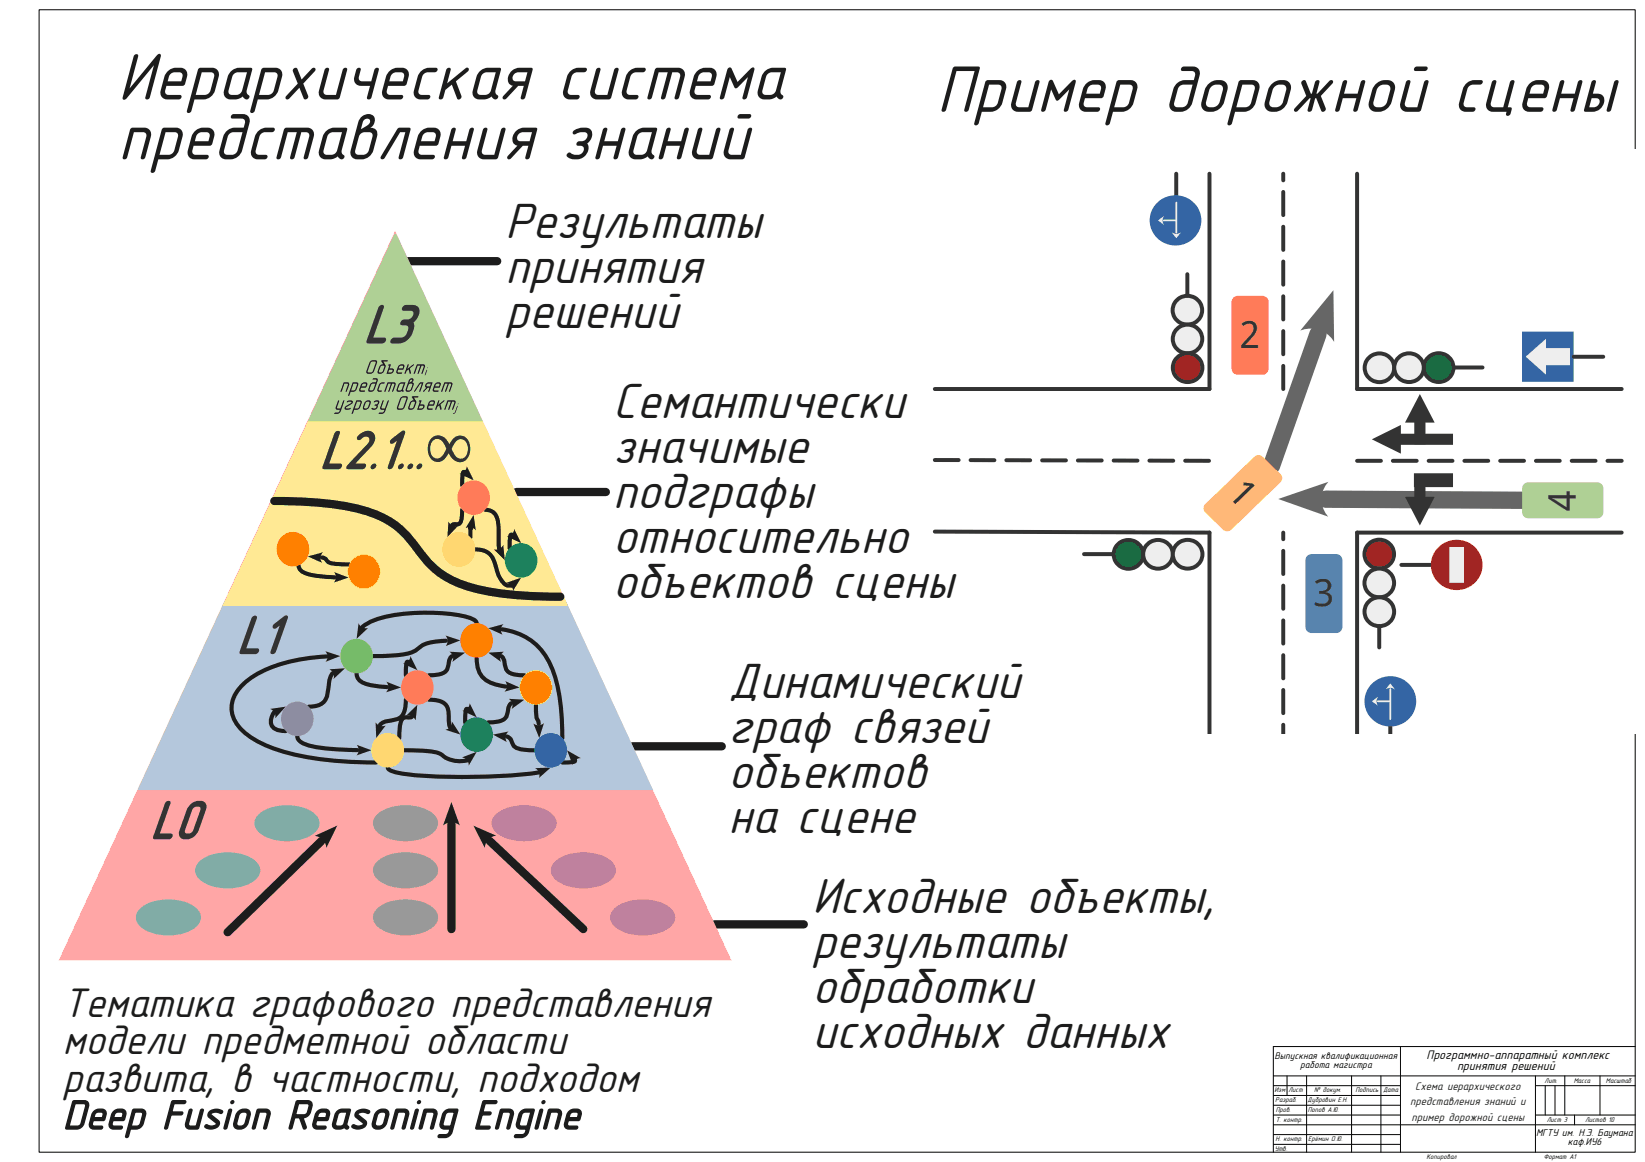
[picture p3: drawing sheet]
<svg xmlns="http://www.w3.org/2000/svg" width="841mm" height="594mm" viewBox="0 0 841 594" stroke-linecap="round" stroke-linejoin="round" font-family="sans-serif">
<g fill="none" stroke="#000" stroke-width=".51">
<path d="M20 5h816v584h-816zM716 535v54M836 535h-185v54M651 550h185M651 555h65M651 560h65M658 550v10M668 550v39M691 550v39M706 550v39M785 550v39M785 555h51"/>
<path d="M790 555v15M795 555v15M800 550v20M818 550v20M651 575h185M651 570h65M651 565h65M651 580h65M785 570h51M805 570v5M651 585h65"/>
</g>
<path d="M473 76h363v299h-363z" fill-rule="evenodd" fill="#fff"/>
<path d="M674 171l-24 67" fill="none" stroke="#666" stroke-width="8.9"/>
<path d="M682 148v27a14 14 0 0 0-17-6z" fill-rule="evenodd" fill="#666"/>
<path d="M678 255l100 1" fill="none" stroke="#666" stroke-width="8.9"/>
<path d="M654 255l25-9a13 13 0 0 0 0 18z" fill-rule="evenodd" fill="#666"/>
<g fill="none" stroke="#333" stroke-width="2">
<path d="M618 89v110h-140M656 89v3M656 98v12M694 89v110h135M656 116v12M656 134v12M656 151v12M656 169v12M656 187v12M478 235h12M496 235h12M514 235h13"/>
<path d="M533 235h12M551 235h12M569 235h13M588 235l12 1M606 236h12M694 236h12M712 236h12M730 236h13M749 236h12M767 236h12M785 236h12M804 236h12"/>
<path d="M822 236h7M478 272h140v103M656 272v4M829 272h-135v103M656 282v11M656 299v12M716 289h16M656 317v12M656 335v12M656 353v12M656 370v5"/>
</g>
<circle cx="705" cy="283" r="7" fill="#c9211e"/>
<circle cx="705" cy="283" r="7" fill="none" stroke="#333" stroke-width="2"/>
<circle cx="705" cy="298" r="7" fill="#eee"/>
<circle cx="705" cy="298" r="7" fill="none" stroke="#333" stroke-width="2"/>
<circle cx="705" cy="313" r="7" fill="#eee"/>
<circle cx="705" cy="313" r="7" fill="none" stroke="#333" stroke-width="2"/>
<circle cx="607" cy="159" r="7" fill="#eee"/>
<circle cx="607" cy="159" r="7" fill="none" stroke="#333" stroke-width="2"/>
<circle cx="607" cy="173" r="7" fill="#eee"/>
<circle cx="607" cy="173" r="7" fill="none" stroke="#333" stroke-width="2"/>
<circle cx="607" cy="188" r="7" fill="#c9211e"/>
<g fill="none" stroke="#333" stroke-width="2">
<path d="M554 283h15"/>
<circle cx="607" cy="188" r="7"/>
</g>
<circle cx="577" cy="284" r="7" fill="#069a2e"/>
<circle cx="577" cy="283" r="7" fill="none" stroke="#333" stroke-width="2"/>
<circle cx="592" cy="283" r="7" fill="#eee"/>
<circle cx="592" cy="283" r="7" fill="none" stroke="#333" stroke-width="2"/>
<circle cx="607" cy="283" r="7" fill="#eee"/>
<circle cx="607" cy="283" r="7" fill="none" stroke="#333" stroke-width="2"/>
<circle cx="705" cy="188" r="7" fill="#eee"/>
<circle cx="705" cy="188" r="7" fill="none" stroke="#333" stroke-width="2"/>
<circle cx="720" cy="188" r="7" fill="#eee"/>
<g fill="none" stroke="#333" stroke-width="2">
<path d="M607 140v11M743 188h15M705 320v11"/>
<circle cx="720" cy="188" r="7"/>
</g>
<circle cx="736" cy="188" r="7" fill="#069a2e"/>
<circle cx="736" cy="188" r="7" fill="none" stroke="#333" stroke-width="2"/>
<circle cx="745" cy="289" r="13" fill="#c9211e"/>
<path d="M741 280h8v18h-8z" fill-rule="evenodd" fill="#eee"/>
<path d="M778 169h27v26h-27z" fill-rule="evenodd" fill="#3465a4"/>
<path d="M780 182l10-9v5h13v9h-13v5z" fill-rule="evenodd" fill="#eee"/>
<path d="M805 182h15M711 371v4" fill="none" stroke="#333" stroke-width="2"/>
<circle cx="711" cy="359" r="13" fill="#3465a4"/>
<path d="M711 352v16" fill="none" stroke="#eee" stroke-width=".88"/>
<path d="M711 349l2 4a4 4 0 0 0-5 0z" fill-rule="evenodd" fill="#eee"/>
<path d="M704 358h7" fill="none" stroke="#eee" stroke-width=".88"/>
<path d="M701 358l4-2a4 4 0 0 0 0 5z" fill-rule="evenodd" fill="#eee"/>
<path d="M601 89v11" fill="none" stroke="#333" stroke-width="2"/>
<circle cx="601" cy="113" r="13" fill="#3465a4"/>
<path d="M601 104v15" fill="none" stroke="#eee" stroke-width=".88"/>
<path d="M599 119a4 4 0 0 0 5 0l-3 3z" fill-rule="evenodd" fill="#eee"/>
<path d="M595 113h6" fill="none" stroke="#eee" stroke-width=".88"/>
<path d="M592 113l3-3a4 4 0 0 0 0 5z" fill-rule="evenodd" fill="#eee"/>
<g fill="#333">
<path d="M701 225l15-8v5h27v5h-27v5z" fill-rule="evenodd"/>
<path d="M726 201l7 15h-4v11h-6v-11h-5z" fill-rule="evenodd"/>
<path d="M723 243h6v11h4l-7 15-8-15h5z" fill-rule="evenodd"/>
</g>
<path d="M723 245h20" fill="none" stroke="#333" stroke-width="7.1" stroke-linecap="butt"/>
<path d="M668 284l3-1h12l2 1 1 1v36v1l-2 1-14 1-1-1-1-1-1-36z" fill-rule="evenodd" fill="#5983b0"/>
<path d="M631 152l2-1h12l2 1 1 1 1 36-1 1-1 1-15 1-1-1-1-1v-36z" fill-rule="evenodd" fill="#ff7b59"/>
<path d="M616 258l26-25h2h1l10 10v2v1l-26 25-2 1-2-1-9-9-1-2z" fill-rule="evenodd" fill="#ffb66c"/>
<path d="M636 247h4l1 1-9 10-2-1 9-9h-3z" fill-rule="evenodd" fill="#333"/>
<path d="M779 247h2h37l1 1 1 1-1 14-1 2h-1h-37l-1-2-1-1v-12z" fill-rule="evenodd" fill="#afd095"/>
<path d="M209 134h45M264 252h46M323 382h46M365 473h46" fill="none" stroke="#1c1c1c" stroke-width="4.2"/>
<path d="M202 118l172 373h-344z" fill-rule="evenodd" fill="#ffa6a6"/>
<path d="M115 307h174l45 97h-264z" fill-rule="evenodd" fill="#b4c7dc"/>
<path d="M159 213h87l44 97h-176z" fill-rule="evenodd" fill="#ffe994"/>
<path d="M202 120h1l44 95h-90z" fill-rule="evenodd" fill="#afd095"/>
<g fill="#333">
<path d="M194 157l1-1a1 1 0 0 1 1 0 1 1 0 0 1 0 1l-5 16h5a1.6 1.6 0 0 1 1 2 1.6 1.6 0 0 1-2 1h-7l-1-1z" fill-rule="evenodd"/>
<path d="M206 157l1-1h4a4 4 0 0 1 3 3 4 4 0 0 1-1 4l-1 1a2.3 2.3 0 0 0 0 3l-2 5-2 2-3 1-4 1a1.6 1.6 0 0 1-1-2 1.6 1.6 0 0 1 2-1l4-1 2-1 1-2a1.8 1.8 0 0 0-2-3h-1a1.6 1.6 0 0 1-1-2 1.6 1.6 0 0 1 2-1h1a2.6 2.6 0 0 0 3-1 2.6 2.6 0 0 0-1-3h-4l-1-1z" fill-rule="evenodd"/>
<path d="M171 221l1-1a1 1 0 0 1 2 0 1 1 0 0 1 0 2l-6 15h6a1.6 1.6 0 0 1 1 2 1.6 1.6 0 0 1-2 1h-7l-1-1z" fill-rule="evenodd"/>
<path d="M183 223a5 5 0 0 1 9 0v2l-1 2-9 10h4a1.6 1.6 0 0 1 1 2 1.6 1.6 0 0 1-2 1h-7a1.2 1.2 0 0 1-1-1 1.2 1.2 0 0 1 1-1l10-11a2.1 2.1 0 0 0 0-4 2.1 2.1 0 0 0-3 2 1.2 1.2 0 0 1-2 0 1.2 1.2 0 0 1 0-2z" fill-rule="evenodd"/>
<path d="M190 238a1.4 1.4 0 0 1 2 0 1.4 1.4 0 0 1-1 2l-1-1z" fill-rule="evenodd"/>
<path d="M200 225l6-5a1 1 0 0 1 1 0 1 1 0 0 1 0 2l-6 16-1 2a1 1 0 0 1-2 0 1 1 0 0 1 0-2l5-13-3 2-1-1z" fill-rule="evenodd"/>
<path d="M204 238a1.4 1.4 0 0 1 2 0 1.4 1.4 0 0 1-1 2l-1-1zM209 238a1.4 1.4 0 0 1 2 0 1.4 1.4 0 0 1-1 2l-2-1zM214 238a1.4 1.4 0 0 1 2 0 1.4 1.4 0 0 1-1 2l-2-1z" fill-rule="evenodd"/>
<path d="M221 224a6 6 0 0 1 9 3 5 5 0 0 1 6-4 5 5 0 0 1 4 6 6 6 0 0 1-4 7 6 6 0 0 1-7-4 5 5 0 0 1-6 4 5 5 0 0 1-4-7v-3zM233 225v1a5 5 0 0 0 1 8 4 4 0 0 0 4-1 4 4 0 0 0 1-4 4 4 0 0 0-2-4 4 4 0 0 0-4 0zM221 225a6 6 0 0 0 3 9h1a5 5 0 0 0 2-6 5 5 0 0 0-5-3z" fill-rule="evenodd"/>
<path d="M129 315h1a1 1 0 0 1 1 0 1 1 0 0 1 0 1l-5 15h6a1.6 1.6 0 0 1 0 2 1.6 1.6 0 0 1-2 1h-7h-1z" fill-rule="evenodd"/>
<path d="M140 319l6-4a1 1 0 0 1 1 0 1 1 0 0 1 0 1l-6 17-1 1a1 1 0 0 1-1 0 1 1 0 0 1-1-1l5-13-3 1-1-1z" fill-rule="evenodd"/>
<path d="M85 410l1-1a1 1 0 0 1 1 1 1 1 0 0 1 0 1l-5 15h5a1.6 1.6 0 0 1 1 2 1.6 1.6 0 0 1-2 1h-7h-1z" fill-rule="evenodd"/>
<path d="M97 412a5 5 0 0 1 8-1v2l-3 11a6 6 0 0 1-10 4v-4l3-10zM99 413l-4 11v1v1h2l2-1 4-11-1-2z" fill-rule="evenodd"/>
</g>
<g fill="#999">
<path d="M193 416a25 25 0 0 1 29 1 7 7 0 0 1-4 11 25 25 0 0 1-26-3 6 6 0 0 1 1-9z" fill-rule="evenodd"/>
<path d="M193 440a25 25 0 0 1 29 1 7 7 0 0 1-4 11 25 25 0 0 1-26-3 6 6 0 0 1 1-9z" fill-rule="evenodd"/>
<path d="M193 464a25 25 0 0 1 29 1 7 7 0 0 1-4 11 25 25 0 0 1-26-3 6 6 0 0 1 1-9z" fill-rule="evenodd"/>
</g>
<g fill="#bf819e">
<path d="M253 416a25 25 0 0 1 30 1 7 7 0 0 1-4 11 25 25 0 0 1-26-3 6 6 0 0 1 0-9z" fill-rule="evenodd"/>
<path d="M284 440a25 25 0 0 1 29 1 7 7 0 0 1-4 11 25 25 0 0 1-26-3 6 6 0 0 1 1-9z" fill-rule="evenodd"/>
<path d="M314 464a25 25 0 0 1 30 1 7 7 0 0 1-4 11 25 25 0 0 1-26-3 6 6 0 0 1 0-9z" fill-rule="evenodd"/>
</g>
<g fill="#81aca6">
<path d="M132 416a25 25 0 0 1 30 1 7 7 0 0 1-4 11 25 25 0 0 1-26-3 6 6 0 0 1 0-9z" fill-rule="evenodd"/>
<path d="M102 440a25 25 0 0 1 29 1 7 7 0 0 1-4 11 25 25 0 0 1-26-3 6 6 0 0 1 1-9z" fill-rule="evenodd"/>
<path d="M72 464a25 25 0 0 1 29 1 7 7 0 0 1-4 11 25 25 0 0 1-26-3 6 6 0 0 1 1-9z" fill-rule="evenodd"/>
</g>
<path d="M170 344a21 21 0 0 0-3 11 8 8 0 0 1-9 6" fill="none" stroke="#1c1c1c" stroke-width="2.1"/>
<path d="M168 342h8l-5 5a4 4 0 0 0-3-5z" fill-rule="evenodd" fill="#1c1c1c"/>
<path d="M207 358a9 9 0 0 1-5 10h-1a11 11 0 0 0-7 3" fill="none" stroke="#1c1c1c" stroke-width="2.1"/>
<path d="M192 369a4 4 0 0 0 5 2l-5 6z" fill-rule="evenodd" fill="#1c1c1c"/>
<path d="M211 366l-2 1a4 4 0 0 0-4 4l-1 6" fill="none" stroke="#1c1c1c" stroke-width="2.1"/>
<path d="M208 366l5-6-1 8a4 4 0 0 0-4-2z" fill-rule="evenodd" fill="#1c1c1c"/>
<path d="M219 358a8 8 0 0 1 10 5l1 9" fill="none" stroke="#1c1c1c" stroke-width="2.1"/>
<path d="M231 369l4 7-7-3a4 4 0 0 0 3-4z" fill-rule="evenodd" fill="#1c1c1c"/>
<path d="M228 328a22 22 0 0 0-17 5 52 52 0 0 1-20 2" fill="none" stroke="#1c1c1c" stroke-width="2.1"/>
<path d="M228 325l7 2-7 3a4 4 0 0 0 0-5z" fill-rule="evenodd" fill="#1c1c1c"/>
<path d="M244 319a9 9 0 0 0-8-4 98 98 0 0 0-45 2l-6 4" fill="none" stroke="#1c1c1c" stroke-width="2.1"/>
<path d="M183 319a4 4 0 0 0 5 2l-6 6z" fill-rule="evenodd" fill="#1c1c1c"/>
<path d="M244 336a13 13 0 0 0 13 15h1" fill="none" stroke="#1c1c1c" stroke-width="2.1"/>
<path d="M258 348l8 3-8 3a4 4 0 0 0 0-6z" fill-rule="evenodd" fill="#1c1c1c"/>
<path d="M261 360l-1 2a7 7 0 0 1-8 7h-2" fill="none" stroke="#1c1c1c" stroke-width="2.1"/>
<path d="M260 357l8 1-6 4a4 4 0 0 0-2-5z" fill-rule="evenodd" fill="#1c1c1c"/>
<path d="M231 335l-1 3a7 7 0 0 1-8 7h-3" fill="none" stroke="#1c1c1c" stroke-width="2.1"/>
<path d="M230 333l8 1-7 4a4 4 0 0 0-1-5z" fill-rule="evenodd" fill="#1c1c1c"/>
<path d="M152 376a6 6 0 0 0 6 5l10 2h15" fill="none" stroke="#1c1c1c" stroke-width="2.1"/>
<path d="M182 381l8 3-8 2a4 4 0 0 0 0-5z" fill-rule="evenodd" fill="#1c1c1c"/>
<path d="M198 392a11 11 0 0 0 10 4 313 313 0 0 0 68-1" fill="none" stroke="#1c1c1c" stroke-width="2.1"/>
<path d="M274 393l8-1-6 6a4 4 0 0 0-2-5z" fill-rule="evenodd" fill="#1c1c1c"/>
<path d="M259 376a6 6 0 0 1 3 5 13 13 0 0 0 11 3" fill="none" stroke="#1c1c1c" stroke-width="2.1"/>
<path d="M252 376l8-2a4 4 0 0 0-1 5z" fill-rule="evenodd" fill="#1c1c1c"/>
<path d="M207 384h6a20 20 0 0 1 14 2l5 3h7" fill="none" stroke="#1c1c1c" stroke-width="2.1"/>
<path d="M236 387l8-3-4 7a4 4 0 0 0-4-4z" fill-rule="evenodd" fill="#1c1c1c"/>
<path d="M182 344a7 7 0 0 0 8 6l8 1" fill="none" stroke="#1c1c1c" stroke-width="2.1"/>
<path d="M198 348l7 3-8 3a4 4 0 0 0 1-6z" fill-rule="evenodd" fill="#1c1c1c"/>
<path d="M257 322a32 32 0 0 1 27 25 111 111 0 0 1 3 30" fill="none" stroke="#1c1c1c" stroke-width="2.1"/>
<path d="M250 321l7-2a4 4 0 0 0 0 5z" fill-rule="evenodd" fill="#1c1c1c"/>
<path d="M167 336a74 74 0 0 0-41 12 15 15 0 0 0-2 26 68 68 0 0 0 36 14l21 2h11" fill="none" stroke="#1c1c1c" stroke-width="2.1"/>
<path d="M166 333l8 2-8 3a4 4 0 0 0 0-5z" fill-rule="evenodd" fill="#1c1c1c"/>
<path d="M256 335l2 3a7 7 0 0 0 8 7h2" fill="none" stroke="#1c1c1c" stroke-width="2.1"/>
<path d="M250 334l8-1a4 4 0 0 0-2 5z" fill-rule="evenodd" fill="#1c1c1c"/>
<path d="M274 360v6l1 4" fill="none" stroke="#1c1c1c" stroke-width="2.1"/>
<path d="M273 370a4 4 0 0 0 5 0l-2 7z" fill-rule="evenodd" fill="#1c1c1c"/>
<path d="M140 364a5 5 0 0 0-1 6 5 5 0 0 0 5 4h2" fill="none" stroke="#1c1c1c" stroke-width="2.1"/>
<path d="M138 362l8-1-5 6a4 4 0 0 0-3-5z" fill-rule="evenodd" fill="#1c1c1c"/>
<path d="M294 388v1l-7 1" fill="none" stroke="#1c1c1c" stroke-width="2.1"/>
<path d="M290 384l7 4a4 4 0 0 0-4 3z" fill-rule="evenodd" fill="#1c1c1c"/>
<path d="M209 338l-1 1-1 6" fill="none" stroke="#1c1c1c" stroke-width="2.1"/>
<path d="M210 335l3 8-7-4a4 4 0 0 0 4-4z" fill-rule="evenodd" fill="#1c1c1c"/>
<path d="M240 362l-2 1v6" fill="none" stroke="#1c1c1c" stroke-width="2.1"/>
<path d="M240 359l4 8-8-4a4 4 0 0 0 4-4z" fill-rule="evenodd" fill="#1c1c1c"/>
<path d="M146 361a9 9 0 0 1 14 4 9 9 0 0 1-9 11 9 9 0 0 1-7-6 9 9 0 0 1 2-9z" fill-rule="evenodd" fill="#8e86ae"/>
<path d="M177 329a9 9 0 0 1 13 4 9 9 0 0 1-8 11 9 9 0 0 1-8-6 9 9 0 0 1 3-9z" fill-rule="evenodd" fill="#77bc65"/>
<path d="M208 345a9 9 0 0 1 13 4 9 9 0 0 1-8 11 9 9 0 0 1-8-6 9 9 0 0 1 3-9z" fill-rule="evenodd" fill="#ff7b59"/>
<path d="M193 377a9 9 0 0 1 13 4 9 9 0 0 1-8 11 9 9 0 0 1-8-6 9 9 0 0 1 3-9z" fill-rule="evenodd" fill="#ffd428"/>
<path d="M238 369a9 9 0 0 1 14 4 9 9 0 0 1-9 11 9 9 0 0 1-7-6 9 9 0 0 1 2-9z" fill-rule="evenodd" fill="#168253"/>
<path d="M238 321a9 9 0 0 1 14 4 9 9 0 0 1-9 11 9 9 0 0 1-7-6 9 9 0 0 1 2-9z" fill-rule="evenodd" fill="#ff8000"/>
<path d="M268 345a9 9 0 0 1 14 4 9 9 0 0 1-9 11 9 9 0 0 1-7-6 9 9 0 0 1 2-9z" fill-rule="evenodd" fill="#e6e905"/>
<path d="M276 377a9 9 0 0 1 14 4 9 9 0 0 1-9 11 9 9 0 0 1-7-6 9 9 0 0 1 2-9z" fill-rule="evenodd" fill="#0093d9"/>
<path d="M164 430l-48 47" fill="none" stroke="#1c1c1c" stroke-width="4.2"/>
<path d="M161 427l11-5-5 11a6 6 0 0 0-6-6z" fill-rule="evenodd" fill="#1c1c1c"/>
<path d="M250 430l48 45" fill="none" stroke="#1c1c1c" stroke-width="4.2"/>
<path d="M242 422l12 5a6 6 0 0 0-6 6z" fill-rule="evenodd" fill="#1c1c1c"/>
<path d="M231 421v54" fill="none" stroke="#1c1c1c" stroke-width="4.2"/>
<path d="M231 410l4 12a6 6 0 0 0-9 0z" fill-rule="evenodd" fill="#1c1c1c"/>
<path d="M140 256a168 168 0 0 1 48 6 49 49 0 0 1 28 22 45 45 0 0 0 29 17 188 188 0 0 0 41 4" fill="none" stroke="#1c1c1c" stroke-width="4.2"/>
<path d="M153 289a6 6 0 0 0 6 5l12 1" fill="none" stroke="#1c1c1c" stroke-width="2.1"/>
<path d="M171 292l7 3-7 3a4 4 0 0 0 0-6z" fill-rule="evenodd" fill="#1c1c1c"/>
<path d="M165 285l2 1a4 4 0 0 0 5 2l6 1" fill="none" stroke="#1c1c1c" stroke-width="2.1"/>
<path d="M157 284l8-2a4 4 0 0 0 0 6z" fill-rule="evenodd" fill="#1c1c1c"/>
<path d="M144 274a8 8 0 0 1 12 1 8 8 0 0 1 0 12 8 8 0 0 1-12 0 9 9 0 0 1 0-13z" fill-rule="evenodd" fill="#ff8000"/>
<path d="M181 286a8 8 0 0 1 11 0 8 8 0 0 1 0 12 8 8 0 0 1-12 1 9 9 0 0 1 1-13z" fill-rule="evenodd" fill="#e6e905"/>
<path d="M236 261v3a3 3 0 0 1-4 4h-1" fill="none" stroke="#1c1c1c" stroke-width="2.1"/>
<path d="M229 267a4 4 0 0 0 5 2l-5 6z" fill-rule="evenodd" fill="#1c1c1c"/>
<path d="M241 270v-1l-1 6" fill="none" stroke="#1c1c1c" stroke-width="2.1"/>
<path d="M242 263l1 8a4 4 0 0 0-5-1z" fill-rule="evenodd" fill="#1c1c1c"/>
<path d="M248 261a7 7 0 0 1 7 7v13" fill="none" stroke="#1c1c1c" stroke-width="2.1"/>
<path d="M252 281a4 4 0 0 0 5-3l1 8z" fill-rule="evenodd" fill="#1c1c1c"/>
<path d="M243 281a10 10 0 0 1 11 10 9 9 0 0 0 7 8h1" fill="none" stroke="#1c1c1c" stroke-width="2.1"/>
<path d="M259 298l7-3-4 7a4 4 0 0 0-3-4z" fill-rule="evenodd" fill="#1c1c1c"/>
<path d="M238 241l-1 1-1 6" fill="none" stroke="#1c1c1c" stroke-width="2.1"/>
<path d="M239 238l3 8-7-4a4 4 0 0 0 4-4z" fill-rule="evenodd" fill="#1c1c1c"/>
<path d="M263 273l-2 1v6" fill="none" stroke="#1c1c1c" stroke-width="2.1"/>
<path d="M263 270l3 8-7-4a4 4 0 0 0 4-4z" fill-rule="evenodd" fill="#1c1c1c"/>
<path d="M237 248a9 9 0 0 1 13 4 9 9 0 0 1-8 11 9 9 0 0 1-8-6 9 9 0 0 1 3-9z" fill-rule="evenodd" fill="#ff7b59"/>
<path d="M229 274a9 9 0 0 1 14 4 9 9 0 0 1-9 12 9 9 0 0 1-7-6 9 9 0 0 1 2-10z" fill-rule="evenodd" fill="#ffd428"/>
<path d="M261 280a9 9 0 0 1 13 4 9 9 0 0 1-8 11 9 9 0 0 1-7-6 9 9 0 0 1 2-9z" fill-rule="evenodd" fill="#168253"/>
<g fill="#1c1c1c">
<path d="M189 185l3-1 1 1-2 5-1 1h-2l-1-1zM190 185l-2 5h2l2-5z" fill-rule="evenodd"/>
<path d="M195 187l-1 3h2l1-3h-1zM195 184h3l-2 1 1 2-1 3a1.7 1.7 0 0 1-1 1 1.7 1.7 0 0 1-2-1l1-3 2-1z" fill-rule="evenodd"/>
<path d="M199 189l-1 1h3v-1zM199 186h1l-1 2h2a1.5 1.5 0 0 1 0 2 1.5 1.5 0 0 1-1 1h-2l1-4h-1z" fill-rule="evenodd"/>
<path d="M204 187v1h2v-1zM204 187l1-1a1.3 1.3 0 0 1 1 0 1.3 1.3 0 0 1 1 1l-1 2h-2l-1 1h2v1h-2v-1z" fill-rule="evenodd"/>
<path d="M209 186l-1 3 4-3-2 2v3h-1v-2l-2 2z" fill-rule="evenodd"/>
<path d="M213 186l4 1-1 4h-1l2-4h-1l-2 4 1-4h-1l-2 4z" fill-rule="evenodd"/>
<path d="M218 189l-1 3zM218 188a.5 .5 0 0 1 1 0 .5 .5 0 0 1-1 0z" fill-rule="evenodd"/>
<path d="M176 196l2-1v2l-1 3 1-4h-2l-2 4z" fill-rule="evenodd"/>
<path d="M181 196l-2 4 2-1 1-2v-1zM180 196l3-1v2l-1 3h-3l-1 2z" fill-rule="evenodd"/>
<path d="M185 196v2h2v-2zM185 196h1a1.3 1.3 0 0 1 1-1 1.3 1.3 0 0 1 1 2l-1 1h-2l-1 1 3 1h-1h-2v-1z" fill-rule="evenodd"/>
<path d="M190 196l-1 3v1l2-1 1-3zM191 193h2v1l-1 5a1.7 1.7 0 0 1-2 1 1.7 1.7 0 0 1-2-1l2-3 2-1v-1h-1z" fill-rule="evenodd"/>
<path d="M194 196l1-1 2 1-3 1v2l1 1h-2v-1z" fill-rule="evenodd"/>
<path d="M198 196h4l-1 4h-1l2-3-1-1h-1l-1 4 1-4h-1l-2 4z" fill-rule="evenodd"/>
<path d="M204 196l-1 3 1 1 1-1 1-3zM204 196l1-1 2 1-1 4h-3z" fill-rule="evenodd"/>
<path d="M209 196l-1 3v1l2-1 1-2-1-1zM210 194l-1 2 2-1v-1zM209 194a1.1 1.1 0 0 1 2 0 1.1 1.1 0 0 1 0 1l1 1-1 3a1.7 1.7 0 0 1-2 1 1.7 1.7 0 0 1-2-1z" fill-rule="evenodd"/>
<path d="M215 196h1l-1 4h-1l2-4h-1l-3 4z" fill-rule="evenodd"/>
<path d="M218 196v1l2 1v-2zM218 196l1-1 2 1-2 4 1-2h-1l-3 2 2-2-1-1z" fill-rule="evenodd"/>
<path d="M223 196l-1 2h2l1-2zM223 196a1.3 1.3 0 0 1 2-1 1.3 1.3 0 0 1 0 2v1h-3v1l2 1h-2l-1-1z" fill-rule="evenodd"/>
<path d="M227 196h4l-1 4h-1l2-3-1-1-2 4 1-4h-1l-2 4z" fill-rule="evenodd"/>
<path d="M173 205l-1 3 1 1h1l1-4h1l-2 6-1 1h-2v-1h2l1-1-2-1z" fill-rule="evenodd"/>
<path d="M177 205h1a1.1 1.1 0 0 1 2 0 1.1 1.1 0 0 1 0 2l-3 1 2 1a1.6 1.6 0 0 1-1 0 1.6 1.6 0 0 1-2-1l4-2-1-1-2 1z" fill-rule="evenodd"/>
<path d="M183 205l-2 4 2-1 1-2v-1zM182 205h2l1 1-1 3-3 1-1 2z" fill-rule="evenodd"/>
<path d="M187 205h1h1l1 1-1 2a1.6 1.6 0 0 1-2 2 1.6 1.6 0 0 1-1-2zM187 206l-1 2 1 1 1-1 1-2-1-1z" fill-rule="evenodd"/>
<path d="M191 205a1.4 1.4 0 0 1 2-1 1.4 1.4 0 0 1 1 2l-1 1a2.1 2.1 0 0 1-1 2 2.1 2.1 0 0 1-2 0 1.2 1.2 0 0 0 2 0 1.2 1.2 0 0 0 0-2h-1a1.4 1.4 0 0 0 2-2l-2 1z" fill-rule="evenodd"/>
<path d="M196 205l-1 3v1h2l1-4h1l-2 6-2 1h-1v-1h2l1-1-3-1z" fill-rule="evenodd"/>
<path d="M205 203h3v1l-1 5h-2h-2v-1zM205 204l-1 4v1l2-1 2-4-1-1z" fill-rule="evenodd"/>
<path d="M210 206l-1 2 1 1 1-1 1-2v-1zM211 203h3h-2l1 2-1 3a1.7 1.7 0 0 1-2 1 1.7 1.7 0 0 1-1-1l1-3h2z" fill-rule="evenodd"/>
<path d="M215 207l-1 2 2-1v-1zM214 205h1v2h1a1.5 1.5 0 0 1 1 2 1.5 1.5 0 0 1-2 1l-2-1 2-4h-1z" fill-rule="evenodd"/>
<path d="M220 206l-1 1h2l1-2zM220 205a1.3 1.3 0 0 1 2 0 1.3 1.3 0 0 1 0 1v1h-3v2h2h-2l-1-1z" fill-rule="evenodd"/>
<path d="M224 205h1l-1 2 3-2-2 2 1 2h-1v-2l-2 2z" fill-rule="evenodd"/>
<path d="M229 205h4l-1 4h-1l1-3v-1h-1l-2 5 1-5h-1l-1 4h-1z" fill-rule="evenodd"/>
<path d="M234 208l-1 3-1 1v-1z" fill-rule="evenodd"/>
</g>
<g font-size="35.1" fill="#1c1c1c">
<text x="60" y="51">Иерархическая система</text>
<text x="479" y="57">Пример дорожной сцены</text>
<text x="60" y="81">представления знаний</text>
</g>
<g font-size="26.3" fill="#1c1c1c">
<text x="258" y="122">Результаты</text>
<text x="258" y="145">принятия</text>
<text x="258" y="168">решений</text>
<text x="313" y="214">Семантически</text>
<text x="313" y="237">значимые</text>
<text x="313" y="260">подграфы</text>
<text x="313" y="283">относительно</text>
<text x="313" y="306">объектов сцены</text>
<text x="372" y="357">Динамический</text>
<text x="372" y="380">граф связей</text>
<text x="372" y="403">объектов</text>
<text x="372" y="426">на сцене</text>
<text x="415" y="467">Исходные объекты,</text>
<text x="415" y="490">результаты</text>
<text x="415" y="513">обработки</text>
<text x="415" y="536">исходных данных</text>
</g>
<g font-size="21.9" fill="#1c1c1c">
<text x="32" y="520">Тематика графового представления</text>
<text x="32" y="539">модели предметной области</text>
<text x="32" y="558">развита, в частности, подходом</text>
<text x="32" y="577">Deep Fusion Reasoning Engine</text>
</g>
<text font-size="19.5" fill="#333" x="806" y="261" transform="rotate(-90 806 261)">4</text>
<g font-size="18.9" fill="#333">
<text x="634" y="178">2</text>
<text x="671" y="310">3</text>
</g>
<g font-size="6.6">
<text x="729" y="541">Программно-аппаратный комплекс</text>
<text x="745" y="547">принятия решений</text>
</g>
<g font-size="5.8" fill="#1c1c1c">
<text x="724" y="557">Схема иерархического</text>
<text x="721" y="565">представления знаний и</text>
<text x="722" y="573">пример дорожной сцены</text>
</g>
<g font-size="5.3">
<text x="785" y="581">МГТУ им. Н.Э. Баумана</text>
<text x="802" y="586">каф.ИУ6</text>
</g>
<g font-size="5.1">
<text x="652" y="541">Выпускная квалификационная</text>
<text x="665" y="546">работа магистра</text>
</g>
<g font-size="3.7">
<text x="790" y="553">Лит.</text>
<text x="805" y="553">Масса</text>
<text x="821" y="553">Масштаб</text>
<text x="652" y="558">Изм</text>
<text x="652" y="563">Разраб.</text>
<text x="659" y="558">Лист</text>
<text x="668" y="563">Дубровин Е.Н.</text>
<text x="672" y="558">№ докум.</text>
<text x="693" y="558">Подпись</text>
<text x="707" y="558">Дата</text>
<text x="652" y="568">Пров.</text>
<text x="669" y="568">Попов А.Ю.</text>
<text x="652" y="573">Т. контр.</text>
<text x="791" y="573">Лист 3</text>
<text x="810" y="573">Листов 10</text>
<text x="652" y="583">Н. контр.</text>
<text x="669" y="583">Ерёмин О.Ю.</text>
<text x="652" y="588">Утв.</text>
<text x="729" y="592">Копировал</text>
<text x="789" y="592">Формат А1</text>
</g>
</svg>
